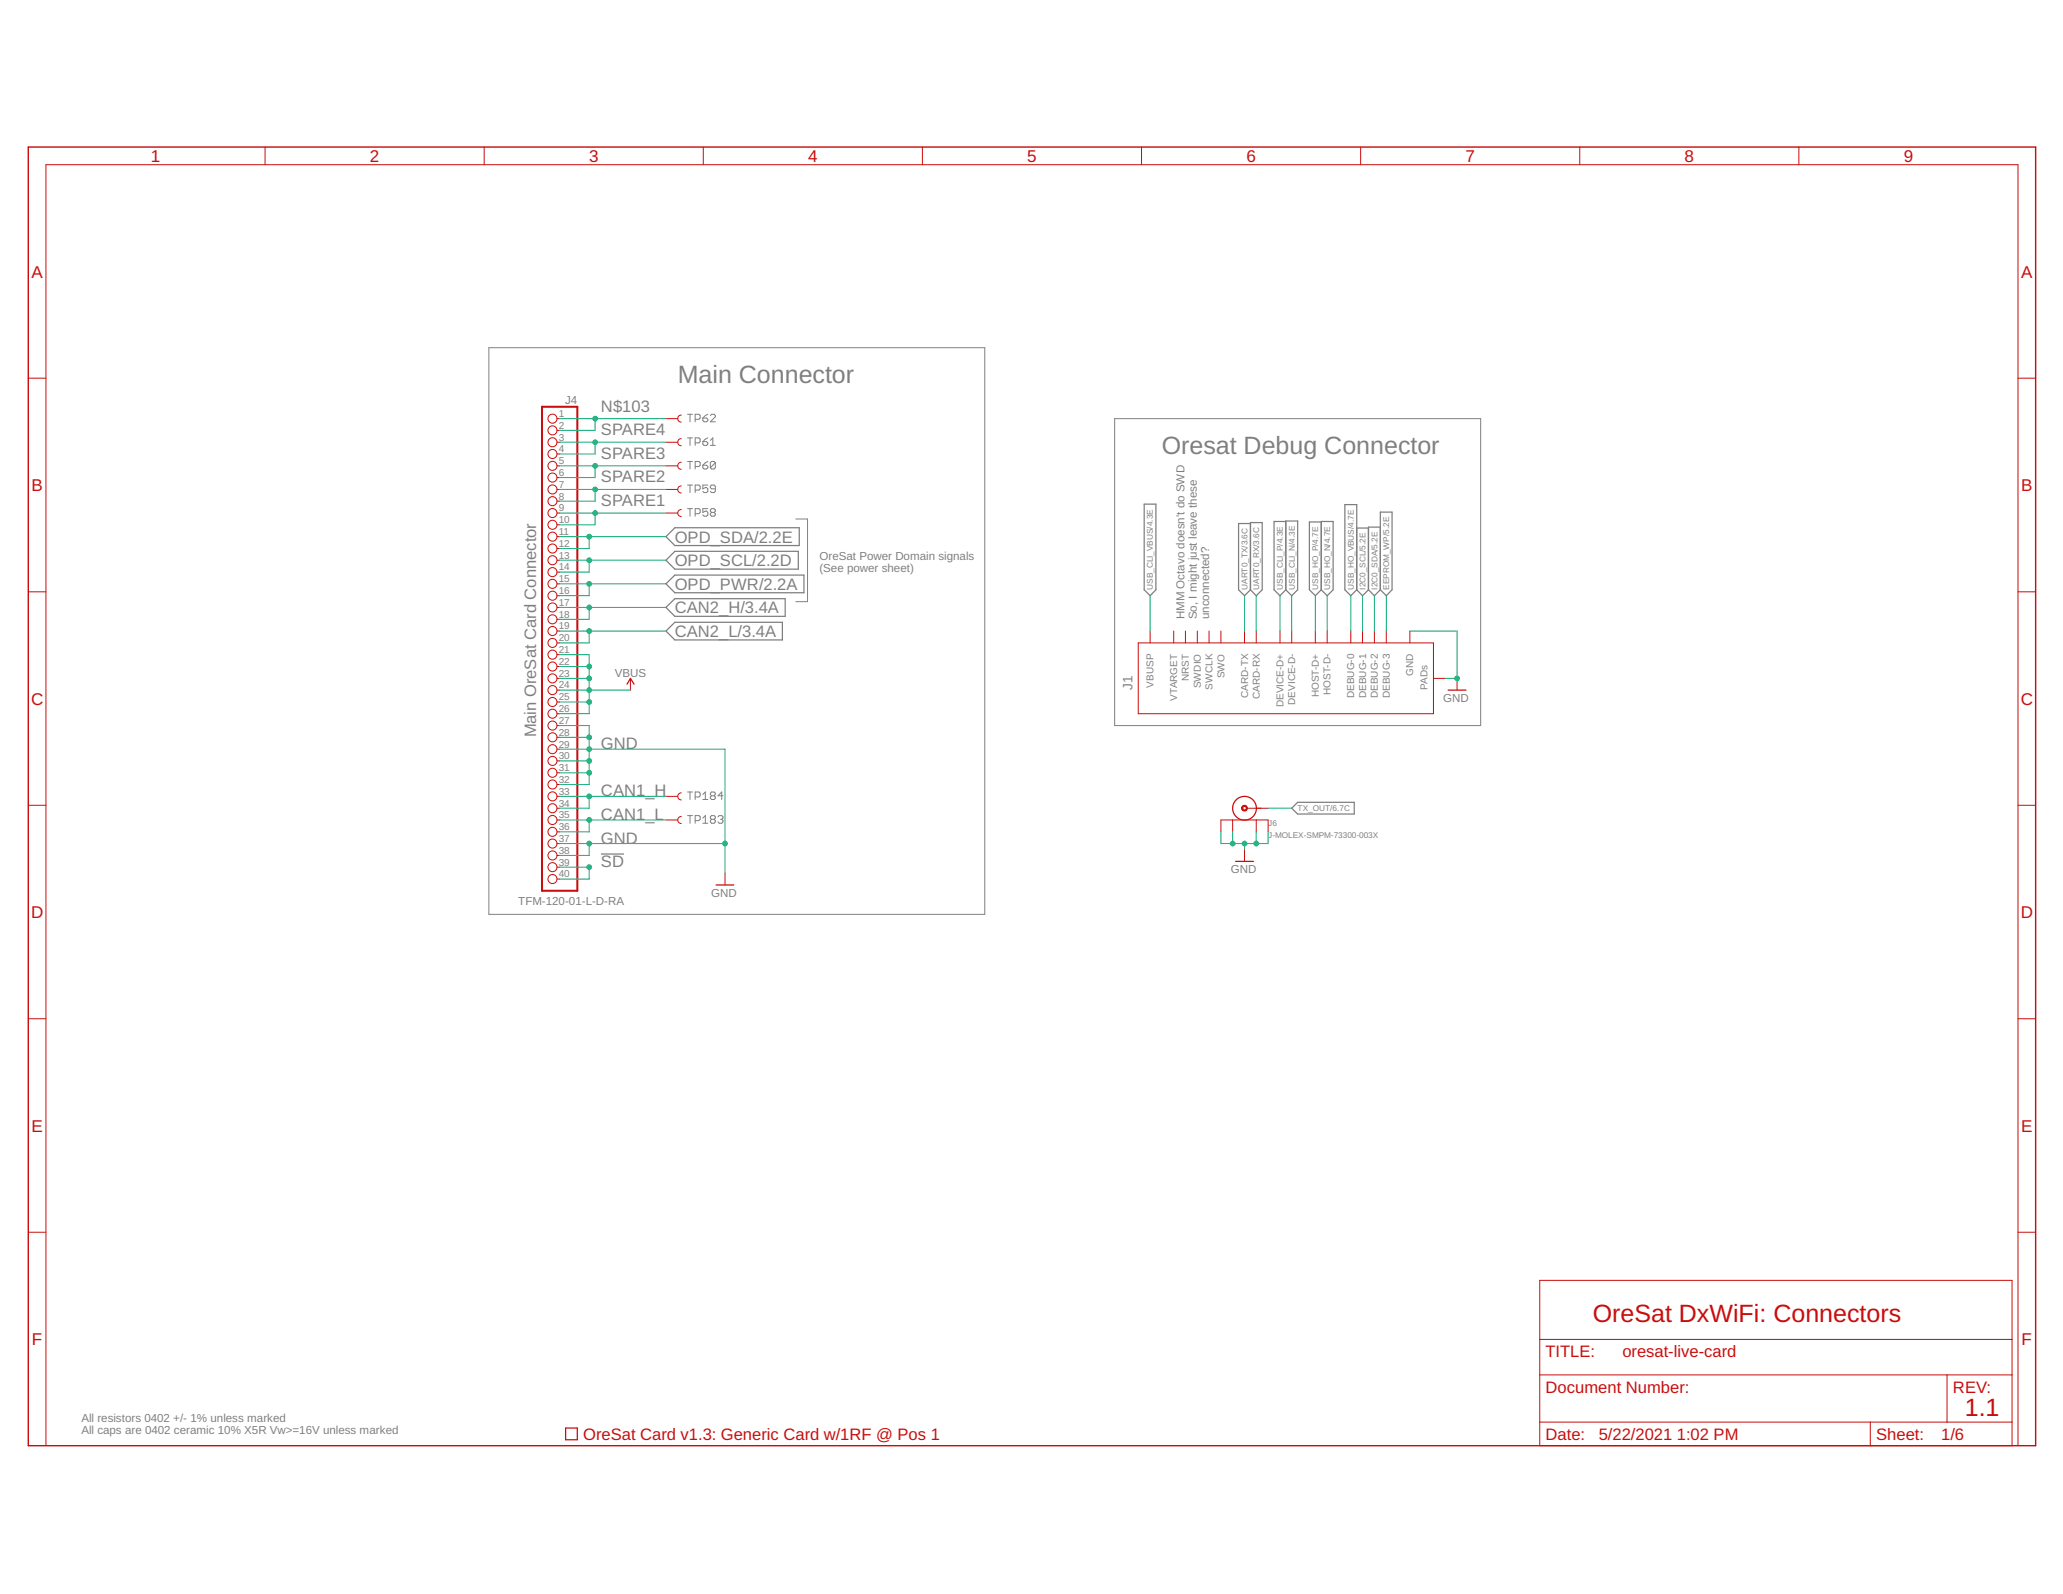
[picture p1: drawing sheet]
<svg xmlns="http://www.w3.org/2000/svg" width="279mm" height="216mm" viewBox="0 0 279 216" stroke-linecap="round" stroke-linejoin="round" font-family="sans-serif">
<g fill="none" stroke="#808080" stroke-width=".14">
<path d="M66.2 47.1h67.2v76.7h-67.2zM93.1 56.1h.7M93.1 59.3h.7M93.5 56.1v1M93.5 59.3v1M94.1 56.8h.6l.1-.2v-.3l-.1-.2h-.6v1M94.1 60h.6l.1-.2v-.3l-.1-.2h-.6v1M95.2 56.6h.5l.2 .2v.2l-.2 .1h-.3l-.2-.1zM95.2 59.8h.5l.2 .2v.2l-.2 .1h-.3l-.2-.1zM95.9 56.1l-.4 .2-.3 .3M95.9 59.3l-.4 .2-.3 .3M96.2 56.3l.2-.2h.3l.2 .2v.2l-.7 .6h.7"/>
<path d="M96.2 59.6l.3-.3v1M151 56.7h49.5v41.6h-49.5zM93.1 62.5h.7M93.1 65.7h.7M93.1 68.9h.7M93.5 62.5v1M93.5 65.7v1M93.5 68.9v1M94.1 63.2h.6l.1-.2v-.3l-.1-.2h-.6v1M94.1 66.4h.6l.1-.2v-.3l-.1-.2h-.6v1M94.1 69.6h.6l.1-.2v-.3l-.1-.2h-.6v1M95.2 63h.5l.2 .2v.2l-.2 .1h-.3l-.2-.1z"/>
<path d="M95.9 65.7h-.7v.5l.5-.2 .2 .2v.3l-.2 .2h-.3l-.2-.2M95.9 68.9h-.7v.5l.5-.2 .2 .2v.3l-.2 .2h-.3l-.2-.2M95.9 62.5l-.4 .2-.3 .3M96.2 60.3h.7M96.4 69.4l-.2-.2v-.1l.2-.2h.3l.2 .2v.1l-.2 .2M96.4 69.4l-.2 .2v.1l.2 .2h.3l.2-.2v-.1l-.2-.2M96.4 69.4h.3M96.9 62.7v.7l-.2 .1h-.3l-.2-.1M96.9 66.2h-.5l-.2-.2v-.1l.2-.2h.3l.2 .2v.6l-.2 .2h-.3l-.2-.2M96.9 62.7l-.2-.2h-.3l-.2 .2v.7M96.9 62.7l-.7 .7M107.8 70.3h1.6v11.2h-1.6"/>
<path d="M93.1 107.3h.7M93.1 110.5h.7M93.5 107.3v1M93.5 110.5v1M94.1 107.9h.6l.1-.1v-.4l-.1-.1h-.6v1M94.1 111.1h.6l.1-.1v-.4l-.1-.1h-.6v1M95.2 107.6l.3-.3v1M95.2 110.8l.3-.3v1M95.2 108.3h.7M95.2 111.5h.7M96.4 107.8l-.2-.2v-.2l.2-.1h.3l.2 .1v.2l-.2 .2M96.4 107.8l-.2 .1v.2l.2 .2h.3l.2-.2v-.2l-.2-.1"/>
<path d="M96.4 111l-.2-.2v-.2l.2-.1h.3l.2 .1v.2l-.2 .2M96.4 111l-.2 .1v.2l.2 .2h.3l.2-.2v-.2l-.2-.1M96.4 107.8h.3M96.4 111h.3M97.2 110.6l.2-.1h.3l.2 .1v.2l-.2 .2M97.6 111h.1M97.7 111l.2 .1v.2l-.2 .2h-.3l-.2-.2M97.9 107.8h-.7l.5-.5v1"/>
</g>
<g fill="none" stroke="#808080" stroke-width=".17">
<path d="M90.2 72.7l1.2-1.2h16.8v2.4h-16.8zM90.2 79.1l1.2-1.2h17.5v2.4h-17.5zM90.2 75.9l1.2-1.2h16.7v2.4h-16.7zM155 68.3h1.5v11.6l-.7 .8-.8-.8zM169.4 70.9h-1.7v9l.9 .8 .8-.8M169.4 70.8h1.5v9.1l-.8 .8-.7-.8zM174.1 70.6h1.6v9.3l-.8 .8-.8-.8zM174.1 70.6h-1.5v9.3l.8 .8 .7-.8M178.9 70.6h1.7v9.3l-.9 .8-.8-.8zM178.9 70.7h-1.6v9.2l.8 .8 .8-.8M182.1 68.3h1.6v11.6l-.8 .8-.8-.8zM183.7 79.9l.8 .8 .8-.8"/>
<path d="M183.7 71.5h1.6M185.3 79.9l.8 .8 .8-.8M186.9 69.4h1.6v10.5l-.8 .8-.8-.8zM186.9 71.4h-1.6v8.5M90.2 85.5l1.2-1.2h14.6v2.4h-14.6zM90.2 82.3l1.2-1.2h14.9v2.4h-14.9zM81.4 115.7h3.1M174.9 109.5l.8-.8h7.7v1.6h-7.7z"/>
</g>
<path d="M3.8 19.9h271.9v175.9h-271.9z" fill="none" stroke="#c90d0c" stroke-width=".19"/>
<g fill="none" stroke="#c90d0c" stroke-width=".14">
<path d="M35.9 19.9v2.4M65.6 19.9v2.4M95.2 19.9v2.4M124.9 19.9v2.4M154.6 19.9v2.4M184.3 19.9v2.4M214 19.9v2.4M243.6 19.9v2.4M3.8 51.2h2.4M75.4 56.7h.4M75.4 58.3h.4M75.4 59.9h.4"/>
<path d="M90.2 56.7h1.6M90.2 59.9h1.6M92.3 56.2a.48 .48 0 0 0-.5 .5 .48 .48 0 0 0 .5 .5M92.3 59.4a.48 .48 0 0 0-.5 .5 .48 .48 0 0 0 .5 .5M273.3 51.2h2.4M75.4 61.5h.4M75.4 63.1h.4M75.4 64.7h.4M75.4 66.3h.4M75.4 67.9h.4M75.4 69.5h.4M75.4 71.1h.4"/>
<path d="M75.4 72.7h.4M75.4 74.3h.4M75.4 75.9h.4M75.4 77.5h.4M75.4 79.1h.4M90.2 63.1h1.6M90.2 66.3h1.6M90.2 69.5h1.6M92.3 62.6a.48 .48 0 0 0-.5 .5 .48 .48 0 0 0 .5 .5M92.3 65.8a.49 .49 0 0 0-.5 .5 .49 .49 0 0 0 .5 .5M92.3 69a.49 .49 0 0 0-.5 .5 .49 .49 0 0 0 .5 .5M3.8 80.2h2.4"/>
<path d="M75.4 80.7h.4M75.4 82.3h.4M75.4 83.9h.4M75.4 85.5h.4M75.4 87.1h.4M75.4 88.7h.4M75.4 90.3h.4M75.4 91.9h.4M75.4 93.5h.4M75.4 95.1h.4M75.4 96.7h.4M75.4 98.3h.4"/>
<path d="M75.4 99.9h.4M85.4 91.9v1.6M154.2 87.1h39.9v9.6h-39.9zM155.8 85.5v1.6M159 85.5v1.6M160.5 85.5v1.6M162.2 85.5v1.6M163.7 85.5v1.6M165.4 85.5v1.6M168.6 85.5v1.6M170.1 85.5v1.6M173.4 85.5v1.6"/>
<path d="M174.9 85.5v1.6M178.1 85.5v1.6M179.7 85.5v1.6M182.9 85.5v1.6M184.5 85.5v1.6M186.1 85.5v1.6M187.7 85.5v1.6M190.9 85.5v1.6M194.1 91.9h1.6M197.3 91.9v1.6M273.3 80.2h2.4M3.8 109.1h2.4"/>
<path d="M75.4 101.5h.4M75.4 103.1h.4M75.4 104.7h.4M75.4 106.3h.4M75.4 107.9h.4M75.4 109.5h.4M75.4 111.1h.4M75.4 112.7h.4M75.4 114.3h.4M75.4 115.9h.4M75.4 117.5h.4M75.4 119.1h.4"/>
<path d="M90.2 107.9h1.6M90.2 111.1h1.6M92.3 107.4a.49 .49 0 0 0-.5 .5 .49 .49 0 0 0 .5 .5M92.3 110.6a.49 .49 0 0 0-.5 .5 .49 .49 0 0 0 .5 .4M98.2 118.3v1.6M165.4 112.7v-1.6h6.3v1.6M166.9 111.1v1.6M168.6 115.1v1.6M168.9 109.5h2.8M170.1 111.1v1.6M273.3 109.1h2.4M3.8 138h2.4"/>
<path d="M273.3 138h2.4M3.8 166.9h2.4M208.5 173.4h64v22.4h-64zM273.3 166.9h2.4M6.2 195.8v-173.5h267.1v173.5M208.5 186.2h64M208.5 192.6h64M208.5 181.4h64M253.3 192.6v3.2M263.7 186.2v6.4"/>
<circle cx="74.8" cy="56.7" r=".61"/>
<circle cx="74.8" cy="59.9" r=".61"/>
<circle cx="74.8" cy="58.3" r=".61"/>
<circle cx="74.8" cy="63.1" r=".61"/>
<circle cx="74.8" cy="66.3" r=".61"/>
<circle cx="74.8" cy="71.1" r=".61"/>
<circle cx="74.8" cy="72.7" r=".61"/>
<circle cx="74.8" cy="69.5" r=".61"/>
<circle cx="74.8" cy="79.1" r=".61"/>
<circle cx="74.8" cy="64.7" r=".61"/>
<circle cx="74.8" cy="67.9" r=".61"/>
<circle cx="74.8" cy="74.3" r=".61"/>
<circle cx="74.8" cy="75.9" r=".61"/>
<circle cx="74.8" cy="61.5" r=".61"/>
<circle cx="74.8" cy="77.5" r=".61"/>
<circle cx="74.8" cy="80.7" r=".61"/>
<circle cx="74.8" cy="82.3" r=".61"/>
<circle cx="74.8" cy="85.5" r=".61"/>
<circle cx="74.8" cy="83.9" r=".61"/>
<circle cx="74.8" cy="99.9" r=".61"/>
<circle cx="74.8" cy="90.3" r=".61"/>
<circle cx="74.8" cy="88.7" r=".61"/>
<circle cx="74.8" cy="87.1" r=".61"/>
<circle cx="74.8" cy="95.1" r=".61"/>
<circle cx="74.8" cy="91.9" r=".61"/>
<circle cx="74.8" cy="93.5" r=".61"/>
<circle cx="74.8" cy="98.3" r=".61"/>
<circle cx="74.8" cy="96.7" r=".61"/>
<circle cx="74.8" cy="112.7" r=".61"/>
<circle cx="74.8" cy="119.1" r=".61"/>
<circle cx="74.8" cy="115.9" r=".61"/>
<circle cx="74.8" cy="117.5" r=".61"/>
<circle cx="74.8" cy="101.5" r=".61"/>
<circle cx="74.8" cy="103.1" r=".61"/>
<circle cx="74.8" cy="114.3" r=".61"/>
<circle cx="74.8" cy="104.7" r=".61"/>
<circle cx="74.8" cy="107.9" r=".61"/>
<circle cx="74.8" cy="109.5" r=".61"/>
<circle cx="74.8" cy="111.1" r=".61"/>
<circle cx="74.8" cy="106.3" r=".61"/>
</g>
<path d="M73.4 55.1h4.8v65.5h-4.8z" fill="none" stroke="#c90d0c" stroke-width=".28"/>
<g fill="none" stroke="#c90d0c" stroke-width=".17">
<path d="M84.9 92.7l.5-.8 .5 .8M196.1 93.5h2.4M97 119.9h2.4M167.3 116.7h2.5M76.6 193.4h1.6v1.6h-1.6z"/>
<circle cx="168.5" cy="109.5" r="1.61"/>
</g>
<path d="M168.3 109.1a.4 .4 0 0 1 .6 .2 .4 .4 0 0 1-.3 .5 .4 .4 0 0 1-.5-.3h.2a.24 .24 0 0 1 .3-.2 .24 .24 0 0 1 .1 .3 .24 .24 0 0 1-.4 0v-.1h-.2z" fill-rule="evenodd" fill="#c90d0c" stroke="#c90d0c" stroke-width=".14"/>
<g fill="none" stroke="#0dab76" stroke-width=".14">
<path d="M75.8 59.9h14.4M75.8 56.7h14.4M80.6 56.7v1.6h-4.8M80.6 59.9v1.6h-4.8M75.8 72.7h14.4M75.8 79.1h14.4M75.8 75.9h14.4M75.8 69.5h14.4M75.8 63.1h14.4M75.8 66.3h14.4M79.8 72.7v1.6h-4M79.8 75.9v1.6h-4"/>
<path d="M79.8 79.1v1.6h-4M80.6 63.1v1.6h-4.8M80.6 66.3v1.6h-4.8M80.6 69.5v1.6h-4.8M75.8 88.7h4v8h-4M75.8 98.3h4v8h-4M75.8 99.9h4M75.8 91.9h4M75.8 85.5h14.4M75.8 95.1h4M75.8 90.3h4M75.8 93.5h9.6"/>
<path d="M75.8 82.3h14.4M79.8 82.3v1.6h-4M79.8 85.5v1.6h-4M155.8 80.7v4.8M168.6 80.7v4.8M170.1 80.7v4.8M173.4 80.7v4.8M174.9 80.7v4.8M178.1 80.7v4.8M179.7 80.7v4.8M182.9 80.7v4.8M184.5 80.7v4.8"/>
<path d="M186.1 80.7v4.8M187.7 80.7v4.8M190.9 85.5h6.4v6.4h-1.6M75.8 114.3h22.4M75.8 117.5h4v1.6h-4M75.8 101.5h22.4v16.8M75.8 104.7h4M75.8 103.1h4M75.8 111.1h14.4M75.8 107.9h14.4M79.8 107.9v1.6h-4M79.8 111.1v1.6h-4"/>
<path d="M79.8 114.3v1.6h-4M165.4 112.7v1.6h6.3v-1.6M166.9 112.7v1.6M168.6 114.3v.8M170.1 112.7v1.6M171.7 109.5h3.2"/>
</g>
<g fill="#0dab76" stroke="#0dab76" stroke-width=".14">
<circle cx="79.8" cy="114.3" r=".32"/>
<circle cx="79.8" cy="104.7" r=".32"/>
<circle cx="79.8" cy="103.1" r=".32"/>
<circle cx="98.2" cy="114.3" r=".32"/>
<circle cx="79.8" cy="99.9" r=".32"/>
<circle cx="79.8" cy="101.5" r=".32"/>
<circle cx="197.3" cy="91.9" r=".32"/>
<circle cx="166.9" cy="114.3" r=".32"/>
<circle cx="170.1" cy="114.3" r=".32"/>
<circle cx="168.6" cy="114.3" r=".32"/>
<circle cx="79.8" cy="72.7" r=".32"/>
<circle cx="79.8" cy="95.1" r=".32"/>
<circle cx="79.8" cy="90.3" r=".32"/>
<circle cx="79.8" cy="91.9" r=".32"/>
<circle cx="79.8" cy="93.5" r=".32"/>
<circle cx="79.8" cy="79.1" r=".32"/>
<circle cx="79.8" cy="75.9" r=".32"/>
<circle cx="80.6" cy="69.5" r=".32"/>
<circle cx="80.6" cy="59.9" r=".32"/>
<circle cx="80.6" cy="63.1" r=".32"/>
<circle cx="79.8" cy="117.5" r=".32"/>
<circle cx="79.8" cy="85.5" r=".32"/>
<circle cx="79.8" cy="111.1" r=".32"/>
<circle cx="79.8" cy="82.3" r=".32"/>
<circle cx="79.8" cy="107.9" r=".32"/>
<circle cx="80.6" cy="66.3" r=".32"/>
<circle cx="80.6" cy="56.7" r=".32"/>
</g>
<g font-size="3.4" fill="#808080">
<text x="91.8" y="51.9">Main Connector</text>
<text x="157.4" y="61.5">Oresat Debug Connector</text>
</g>
<g font-size="3.4" fill="#c90d0c">
<text x="215.7" y="179">OreSat DxWiFi: Connectors</text>
<text x="266.1" y="191.8">1.1</text>
</g>
<g font-size="2.3" fill="#c90d0c">
<text x="20.4" y="21.9">1</text>
<text x="50.1" y="21.9">2</text>
<text x="79.8" y="21.9">3</text>
<text x="109.5" y="21.9">4</text>
<text x="139.1" y="21.9">5</text>
<text x="168.8" y="21.9">6</text>
<text x="198.5" y="21.9">7</text>
<text x="228.2" y="21.9">8</text>
<text x="257.8" y="21.9">9</text>
<text x="4.3" y="37.6">A</text>
<text x="273.7" y="37.6">A</text>
<text x="4.3" y="66.5">B</text>
<text x="273.7" y="66.5">B</text>
<text x="4.2" y="95.4">C</text>
<text x="273.7" y="95.4">C</text>
<text x="4.2" y="124.3">D</text>
<text x="273.7" y="124.3">D</text>
<text x="4.3" y="153.3">E</text>
<text x="273.7" y="153.3">E</text>
<text x="4.3" y="182.2">F</text>
<text x="273.8" y="182.2">F</text>
</g>
<g font-size="2.2" fill="#808080">
<text x="81.4" y="58.9">SPARE4</text>
<text x="81.4" y="55.7">N$103</text>
<text x="81.4" y="62.1">SPARE3</text>
<text x="81.4" y="65.3">SPARE2</text>
<text x="81.4" y="68.5">SPARE1</text>
<text x="91.4" y="73.5">OPD_SDA/2.2E</text>
<text x="91.4" y="76.7">OPD_SCL/2.2D</text>
<text x="91.4" y="79.9">OPD_PWR/2.2A</text>
<text x="91.4" y="83.1">CAN2_H/3.4A</text>
<text x="91.4" y="86.3">CAN2_L/3.4A</text>
<text x="72.6" y="99.9" transform="rotate(-90 72.6 99.9)">Main OreSat Card Connector</text>
<text x="81.4" y="101.5">GND</text>
<text x="81.4" y="107.9">CAN1_H</text>
<text x="81.4" y="111.1">CAN1_L</text>
<text x="81.4" y="114.3">GND</text>
<text x="81.4" y="117.5">SD</text>
</g>
<g font-size="2.2" fill="#c90d0c">
<text x="209.3" y="183.8">TITLE:</text>
<text x="219.7" y="183.8">oresat-live-card</text>
<text x="209.3" y="188.6">Document Number:</text>
<text x="264.5" y="188.6">REV:</text>
<text x="79" y="195">OreSat Card v1.3: Generic Card w/1RF @ Pos 1</text>
<text x="209.3" y="195">Date:</text>
<text x="216.5" y="195">5/22/2021</text>
<text x="227.1" y="195">1:02 PM</text>
<text x="254.1" y="195">Sheet:</text>
<text x="262.9" y="195">1/6</text>
</g>
<text font-size="1.8" fill="#808080" x="153.4" y="93.5" transform="rotate(-90 153.4 93.5)">J1</text>
<g font-size="1.6" fill="#808080">
<text x="76.5" y="54.7">J4</text>
<text x="111" y="75.8">OreSat Power Domain signals</text>
<text x="111" y="77.5">(See power sheet)</text>
<text x="160.4" y="83.9" transform="rotate(-90 160.4 83.9)">HMM Octavo doesn't do SWD</text>
<text x="162.1" y="83.9" transform="rotate(-90 162.1 83.9)">So, I might just leave these</text>
<text x="163.8" y="83.9" transform="rotate(-90 163.8 83.9)">unconnected?</text>
<text x="83.3" y="91.7">VBUS</text>
<text x="195.5" y="95.1">GND</text>
<text x="166.7" y="118.3">GND</text>
<text x="70.2" y="122.6">TFM-120-01-L-D-RA</text>
<text x="96.3" y="121.5">GND</text>
<text x="11" y="192.6">All resistors 0402 +/- 1% unless marked</text>
<text x="11" y="194.2">All caps are 0402 ceramic 10% X5R Vw&gt;=16V unless marked</text>
</g>
<g font-size="1.4" fill="#808080">
<text x="75.7" y="56.5">1</text>
<text x="75.7" y="58.1">2</text>
<text x="75.7" y="59.7">3</text>
<text x="75.7" y="61.3">4</text>
<text x="75.7" y="62.9">5</text>
<text x="75.7" y="64.5">6</text>
<text x="75.7" y="66.1">7</text>
<text x="75.7" y="67.7">8</text>
<text x="75.7" y="69.3">9</text>
<text x="75.7" y="70.9">10</text>
<text x="75.7" y="72.5">11</text>
<text x="75.7" y="74.1">12</text>
<text x="75.7" y="75.7">13</text>
<text x="75.7" y="77.3">14</text>
<text x="75.7" y="78.9">15</text>
<text x="75.7" y="80.5">16</text>
<text x="75.7" y="82.1">17</text>
<text x="75.7" y="83.7">18</text>
<text x="75.7" y="85.3">19</text>
<text x="75.7" y="86.9">20</text>
<text x="75.7" y="88.5">21</text>
<text x="75.7" y="90.1">22</text>
<text x="75.7" y="91.7">23</text>
<text x="75.7" y="93.3">24</text>
<text x="75.7" y="94.8">25</text>
<text x="156.2" y="93.2" transform="rotate(-90 156.2 93.2)">VBUSP</text>
<text x="159.4" y="94.9" transform="rotate(-90 159.4 94.9)">VTARGET</text>
<text x="161" y="92.3" transform="rotate(-90 161 92.3)">NRST</text>
<text x="162.6" y="93.2" transform="rotate(-90 162.6 93.2)">SWDIO</text>
<text x="164.2" y="93.5" transform="rotate(-90 164.2 93.5)">SWCLK</text>
<text x="165.8" y="91.9" transform="rotate(-90 165.8 91.9)">SWO</text>
<text x="169" y="94.5" transform="rotate(-90 169 94.5)">CARD-TX</text>
<text x="170.6" y="94.7" transform="rotate(-90 170.6 94.7)">CARD-RX</text>
<text x="173.8" y="95.8" transform="rotate(-90 173.8 95.8)">DEVICE-D+</text>
<text x="175.4" y="95.5" transform="rotate(-90 175.4 95.5)">DEVICE-D-</text>
<text x="178.6" y="94.5" transform="rotate(-90 178.6 94.5)">HOST-D+</text>
<text x="180.2" y="94.1" transform="rotate(-90 180.2 94.1)">HOST-D-</text>
<text x="183.4" y="94.6" transform="rotate(-90 183.4 94.6)">DEBUG-0</text>
<text x="185" y="94.6" transform="rotate(-90 185 94.6)">DEBUG-1</text>
<text x="186.6" y="94.6" transform="rotate(-90 186.6 94.6)">DEBUG-2</text>
<text x="188.2" y="94.6" transform="rotate(-90 188.2 94.6)">DEBUG-3</text>
<text x="191.4" y="91.6" transform="rotate(-90 191.4 91.6)">GND</text>
<text x="193.3" y="93.5" transform="rotate(-90 193.3 93.5)">PADs</text>
<text x="75.7" y="96.4">26</text>
<text x="75.7" y="98">27</text>
<text x="75.7" y="99.6">28</text>
<text x="75.7" y="101.2">29</text>
<text x="75.7" y="102.8">30</text>
<text x="75.7" y="104.4">31</text>
<text x="75.7" y="106">32</text>
<text x="75.7" y="107.6">33</text>
<text x="75.7" y="109.2">34</text>
<text x="75.7" y="110.8">35</text>
<text x="75.7" y="112.4">36</text>
<text x="75.7" y="114">37</text>
<text x="75.7" y="115.6">38</text>
<text x="75.7" y="117.2">39</text>
<text x="75.7" y="118.8">40</text>
</g>
<g font-size="1.1" fill="#808080">
<text x="156.2" y="79.9" transform="rotate(-90 156.2 79.9)">USB_CLI_VBUS/4.3E</text>
<text x="168.9" y="79.9" transform="rotate(-90 168.9 79.9)">UART0_TX/3.6C</text>
<text x="170.5" y="79.9" transform="rotate(-90 170.5 79.9)">UART0_RX/3.6C</text>
<text x="173.7" y="79.9" transform="rotate(-90 173.7 79.9)">USB_CLI_P/4.3E</text>
<text x="175.3" y="79.9" transform="rotate(-90 175.3 79.9)">USB_CLI_N/4.3E</text>
<text x="178.5" y="79.9" transform="rotate(-90 178.5 79.9)">USB_HO_P/4.7E</text>
<text x="180.1" y="79.9" transform="rotate(-90 180.1 79.9)">USB_HO_N/4.7E</text>
<text x="183.3" y="79.9" transform="rotate(-90 183.3 79.9)">USB_HO_VBUS/4.7E</text>
<text x="184.9" y="79.9" transform="rotate(-90 184.9 79.9)">I2C0_SCL/5.2E</text>
<text x="186.5" y="79.9" transform="rotate(-90 186.5 79.9)">I2C0_SDA/5.2E</text>
<text x="188.1" y="79.9" transform="rotate(-90 188.1 79.9)">EEPROM_WP/5.2E</text>
<text x="171.7" y="111.9">J6</text>
<text x="171.7" y="113.5">J-MOLEX-SMPM-73300-003X</text>
<text x="175.7" y="109.9">TX_OUT/6.7C</text>
</g>
</svg>
